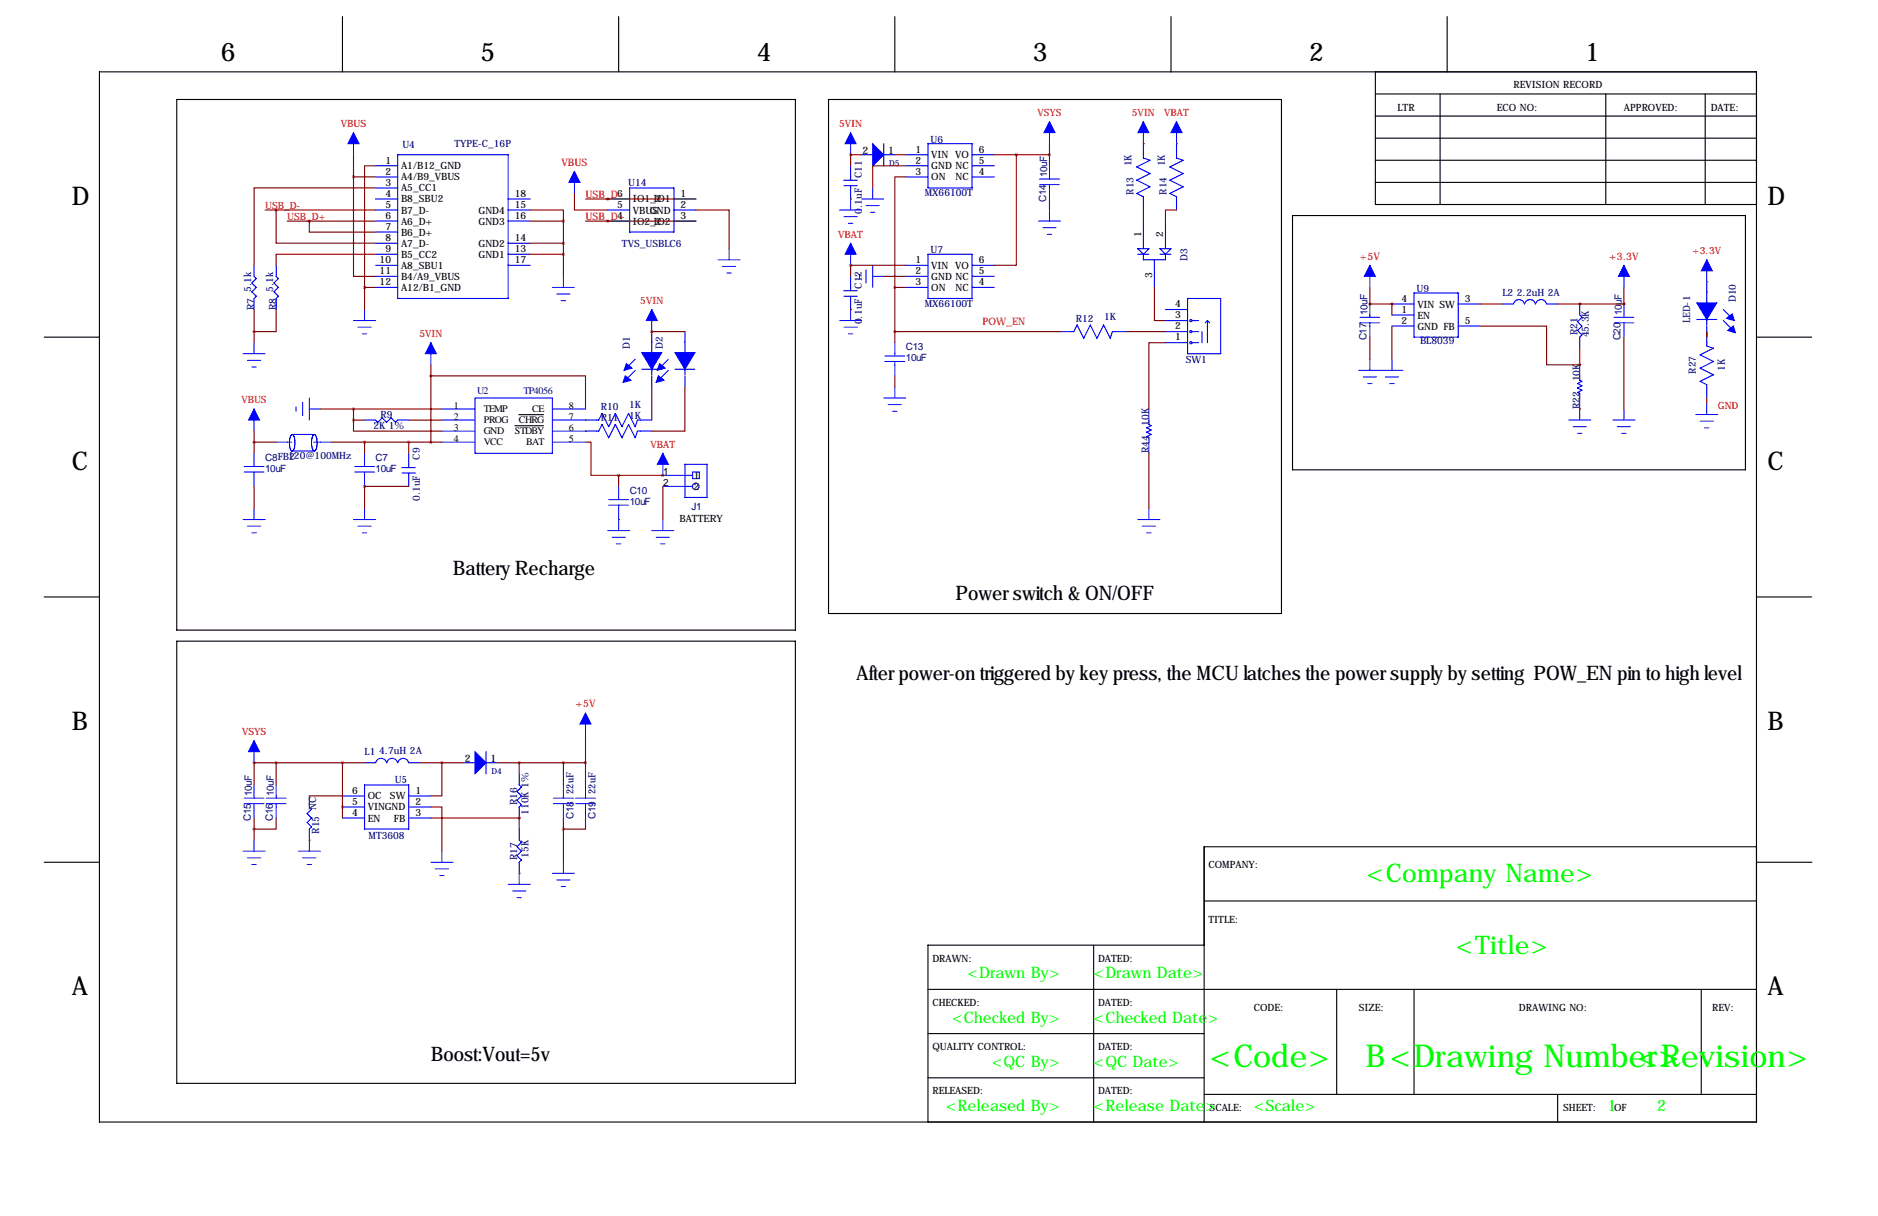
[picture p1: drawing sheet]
<svg xmlns="http://www.w3.org/2000/svg" width="432mm" height="279mm" viewBox="0 0 432 279" stroke-linecap="round" stroke-linejoin="round" font-family="sans-serif">
<g fill="none" stroke="#000" stroke-width=".25">
<path d="M22.9 16.5h381v241.3h-381zM78.7 3.8v12.7M142.2 3.8v12.7M205.7 3.8v12.7M269.2 3.8v12.7M316.2 16.5v30.5h87.7M332.7 3.8v12.7M40.6 22.9h142.3v121.9h-142.3zM190.5 22.9h104.1v118.1h-104.1zM316.2 21.6h87.7M316.2 26.7h87.7M316.2 36.8h87.7"/>
<path d="M316.2 31.8h87.7M331.1 21.6v25.4M369.2 21.6v25.4M392.1 21.6v25.4M297.2 49.5h104.1v58.4h-104.1zM316.2 41.9h87.7M10.2 77.5h12.7M403.9 77.5h12.7M118.4 97.8h6.6M119.3 95.3h5.7M10.2 137.2h12.7M403.9 137.2h12.7"/>
<path d="M40.6 147.3h142.3v101.6h-142.3zM10.2 198.1h12.7M403.9 194.6h-127v63.2M403.9 198.1h12.7M251.5 217.2v40.6M276.9 207h127M276.9 217.2h-63.5v40.6M213.4 227.3h190.5M213.4 237.5h63.5M307.3 227.3v24.2M325.1 227.3v24.2M391.2 227.3v24.2"/>
<path d="M213.4 247.6h63.5M276.9 251.5h127M358.1 251.5v6.3"/>
</g>
<g fill="none" stroke="#00f" stroke-width=".25">
<path d="M86.4 38.1h5M91.4 35.6h25.4v33h-25.4zM195.6 38.1v3.3M198.1 35.6h2.6M203.2 35.6h2.5M203.2 33v5.1M208.3 35.6h5.1M208.3 38.1h5.1M213.4 33h10.1v10.2h-10.1zM223.5 35.6h5.1M223.5 38.1h5.1M262.9 33v3.3l1.5 .5-3 1.6 3 1.5-3 1.5 3 1.5-3 1.5 1.5 .8v3.1"/>
<path d="M270.5 33v3.3l1.5 .5-3 1.6 3 1.5-3 1.5 3 1.5-3 1.5 1.5 .8v3.1M86.4 43.2h5M86.4 40.6h5M86.4 58.4h5M86.4 45.7h5M86.4 48.3h5M86.4 50.8h5M86.4 53.3h5M86.4 55.9h5M116.8 58.4h5.1M116.8 45.7h5.1M116.8 48.3h5.1"/>
<path d="M116.8 50.8h5.1M116.8 55.9h5.1M139.7 45.7h5.1M139.7 48.3h5.1M139.7 50.8h5.1M144.8 43.2h10.1v10.1h-10.1zM154.9 45.7h5.1M154.9 48.3h5.1M154.9 50.8h5.1M194 41.4h3.1M194.1 42.7h3M195.6 42.7v3"/>
<path d="M208.3 40.6h5.1M213.4 58.4h10.1v10.2h-10.1zM223.5 40.6h5.1M261.6 58.4h2.6M261.6 57.2h2.6l-1.3 1.2zM262.9 50.8v6.4M262.9 58.4v1.3h5.1v-1.3M265.4 59.7v6.3M266.7 58.4h2.5M266.7 57.2h2.5l-1.2 1.2zM268 50.8v6.4M58.4 61v2.5l.5 .5-1 1 1 1-1 1.1 1 1-.5 .5v2.5"/>
<path d="M63.5 61v2.5l.5 .5-1 1 1 1-1 1.1 1 1-.5 .5v2.5M86.4 61h5M86.4 63.5h5M86.4 66h5M116.8 61h5.1M149.9 76.2v9.9M157.5 76.2v9.9M194 66.8h3.1M194.1 68.1h3M195.6 63.5v3.3M195.6 68.1v3M208.3 61h5.1"/>
<path d="M208.3 63.5h5.1M208.3 66h5.1M223.5 61h5.1M223.5 63.5h5.1M223.5 66h5.1M243.8 76.2h3.1l.7-1.5 1.6 3 1.5-3 1.5 3 1.5-3 1.6 3 .5-1.5h3.3M268 76.2h5M268 73.7h5M268 78.7h5M268 71.1h5M273 68.6h7.7v12.7h-7.7zM274.1 76.2h1.5"/>
<path d="M274.1 73.7h1.5M274.1 78.7h1.5M276.4 76.2v2.5M277.6 73.7v5M277.6 73.7l.5 .5M277.6 73.7l-.5 .5M320 72.4h5.1M320 74.9h5.1M320 69.8h5.1M325.1 67.3h10.2v10.2h-10.2zM335.3 74.9h5.1M335.3 69.8h5.1"/>
<path d="M345.4 69.8h2.6a1.3 1.3 0 0 1 1.3-1 1.3 1.3 0 0 1 1.2 1 1.27 1.27 0 0 1 1.3-1 1.27 1.27 0 0 1 1.2 1.1M353.1 69.8a1.27 1.27 0 0 1 1.2-1 1.27 1.27 0 0 1 1.3 1.1l2.5-.1M363.2 69.8v2.6l.5 .5-1 1 1 1-1 1 1 1.1-.5 .5v2.5M390.1 73.4h4.6M392.4 64.8v9.9M392.4 74.9v4.6l1.6 .5-3.1 1.5 3.1 1.6-3.1 1.5 3.1 1.5-3.1 1.5 1.5 .8v3M396.2 71.1l2.6 2.6M396.2 73.7l2.6 2.5M83.8 96.5h2.6l.5 .5 1-1 1 1 1-1 1 1 .5-.5h2.6M134.6 96.5h3.1l.7-1.5 1.6 3 1.5-3 1.5 3 1.5-3 1.5 3 .6-1.5h3.3M134.6 99.1h3.1l.7-1.6 1.6 3.1 1.5-3.1 1.5 3.1 1.5-3.1 1.5 3.1 .6-1.5h3.3M146 82.5l-2.5 2.6"/>
<path d="M146 85.1l-2.5 2.5M147.6 84.8h4.5M149.9 86.4v2.5M153.7 82.5l-2.6 2.6M153.7 85.1l-2.6 2.5M155.2 84.8h4.6M157.5 86.4v2.5M264.2 96.5v1l.5 .3-1 .5 1 .5-1 .5 1 .5-1 .5 .5 .3v1M363.2 86.4v1l.5 .2-1 .5 1 .5-1 .6 1 .5-1 .5 .5 .2v1M92.4 107.4h3.1M92.5 108.7h3M94 104.1v3.3"/>
<path d="M94 108.7v3.1M157.5 106.7h5.1v7.6h-5.1zM157.5 111.8h1.8M157.5 109.2h1.8M83.8 175.3h2.6M86.4 175.3a1.27 1.27 0 0 1 1.2-1.1 1.27 1.27 0 0 1 1.3 1.1M88.9 175.3a1.27 1.27 0 0 1 1.3-1.1 1.27 1.27 0 0 1 1.2 1.1M91.5 175.3a1.27 1.27 0 0 1 1.2-1.1 1.27 1.27 0 0 1 1.3 1.1h2.5M106.7 175.3h2.5M111.8 175.3h2.5M111.8 172.7v5.1M119.4 177.8v2.5l.5 .5-1 1.1 1 1-1 1 1 1-.5 .5v2.6"/>
<path d="M71.1 182.9v2.5l.5 .5-1 1 1 1.1-1 1 1 1-.5 .5v2.5M78.7 182.9h5.1M78.7 185.4h5.1M78.7 188h5.1M83.8 180.3h10.2v10.2h-10.2zM94 182.9h5.1M94 185.4h5.1M94 188h5.1M119.4 190.5v2.5l.5 .5-1 1.1 1 1-1 1 1 1-.5 .5v2.6"/>
<circle cx="273.8" cy="78.7" r=".25"/>
<circle cx="273.8" cy="73.7" r=".25"/>
<circle cx="273.8" cy="76.2" r=".25"/>
<circle cx="160" cy="111.8" r=".76"/>
</g>
<g fill="#00f" stroke="#00f" stroke-width=".25">
<path d="M390.1 69.6h2.3v3.8z"/>
<path d="M392.4 69.6h2.3l-2.3 3.8z"/>
<path d="M397 73.2l1.3-1.1 .5 1.6z"/>
<path d="M397.3 75.9l1.2-1 .5 1.6z"/>
<path d="M149.9 81h2.2l-2.2 3.8z"/>
<path d="M147.6 81h2.3v3.8z"/>
<path d="M144 83.6l1.3 1-1.8 .5z"/>
<path d="M143.8 86.4l1.2 1-1.7 .5z"/>
<path d="M157.5 81h2.3l-2.3 3.8z"/>
<path d="M155.2 81h2.3v3.8z"/>
<path d="M151.6 83.6l1.3 1-1.8 .5z"/>
<path d="M151.4 86.4l1.3 1-1.8 .5z"/>
</g>
<g fill="none" stroke="#00f" stroke-width=".23">
<path d="M81.3 30.5v5.1M132.1 39.4v5M195.6 30.5v5.1M241.3 27.9v5.1M241.3 38.1v3M262.9 27.9v5.1M270.5 27.9v5.1M165.1 59.7h5.1M167.6 57.2v2.5M193 48.3h5.1M194.1 49.8h3M195.1 51.3h1"/>
<path d="M195.6 45.7v2.6M195.6 55.9v5.1M198.1 45.7h5.1M199.1 47.2h3.1M200.2 48.8h1M200.7 43.2v2.5M238.8 50.8h5M239 42.4h4.6M239 41.1h4.6M239.8 52.3h3M240.8 53.8h1M241.3 42.4v3.3"/>
<path d="M241.3 48.3v2.5M392.4 59.7v5.1M58.4 78.7v2.6M81.3 73.7h5.1M82.3 75.2h3M83.3 76.7h1M83.8 71.1v2.6M99.1 78.7v5.1M127 66h5.1M128 67.6h3.1M129 69.1h1M129.5 63.5v2.5"/>
<path d="M149.9 71.1v5.1M166.1 61.2h3.1M167.1 62.7h1M193 73.7h5.1M194.1 75.2h3M195.1 76.7h1M195.6 71.1v2.6M197.6 63v1M199.1 62v3M200.7 61v5M200.7 63.5h2.5M205.7 78.7v3.1"/>
<path d="M312.7 74.2h4.5M312.7 72.9h4.5M315 61v5M315 69.8v3.1M315 74.2v3.3M371.1 74.2h4.6M371.1 72.9h4.6M373.4 61v5M373.4 69.8v3.1M373.4 74.2v3.3M55.9 81.3h5.1M56.9 82.8h3"/>
<path d="M57.9 84.3h1M58.4 94v5.1M67.1 99.8h5M67.1 99.9a3.6 3.6 0 0 0-.1 3.6l5.4 .1a3.7 3.7 0 0 0 0-3.7l-.1-.1a2.62 2.62 0 0 0-.6 2.9l.5 .9M67.1 99.9a1.28 1.28 0 0 1 .7 1.5 2.96 2.96 0 0 1-.5 2.2M68.1 93.5v1M69.6 92.5v3M71.1 94h2.6M71.1 91.4v5.1M101.6 94h7.6M101.6 96.5h7.6M101.6 99.1h7.6"/>
<path d="M109.2 91.4h17.8v12.7h-17.8zM127 94h7.6M127 96.5h7.6M127 99.1h7.6M203.2 91.4h5.1M203.5 83.1h4.5M203.5 81.8h4.5M204.2 93h3.1M205.2 94.5h1M205.7 83.1v3.3M205.7 88.9v2.5M264.2 94v2.5"/>
<path d="M312.4 85.1h10.2M313.4 86.6h3.1M314.5 88.1h1M315 82.5v2.6M318.5 86.6h3.1M319.5 88.1h1M320 82.5v2.6M360.7 96.5h5.1M361.7 98h3M362.7 99.6h1M363.2 83.8v2.6M363.2 91.4v5.1"/>
<path d="M370.8 96.5h5.1M371.9 98h3M372.9 99.6h1M373.4 94v2.5M389.9 95.2h5.1M390.9 96.8h3.1M391.9 98.3h1M392.4 92.7v2.5M55.9 119.4h5.1M56.1 108.5h4.6M56.1 107.2h4.6M58.4 104.1v3.1"/>
<path d="M58.4 108.5v3.3M58.4 116.8v2.6M63.5 101.6h3.6M72.1 101.6h4.1M81.3 119.4h5.1M81.5 108.5h4.6M81.5 107.2h4.6M83.8 104.1v3.1M83.8 108.5v3.3M83.8 116.8v2.6M101.6 101.6h7.6M127 101.6h7.6"/>
<path d="M140 116.1h4.5M140 114.8h4.5M142.2 111.8v3M142.2 116.1v5.8M152.4 104.1v5.1h5.1M152.4 111.8h5.1M152.4 119.4v2.5M159.3 108.5h1.5v1.5h-1.5zM261.6 119.4h5.1M264.2 101.6v2.5M264.2 116.8v2.6M56.9 120.9h3"/>
<path d="M57.9 122.4h1M82.3 120.9h3M83.3 122.4h1M139.7 121.9h5.1M140.7 123.4h3.1M141.7 125h1M149.9 121.9h5M150.9 123.4h3M151.9 125h1M262.6 120.9h3.1M263.7 122.4h1M58.4 170.2v5.1"/>
<path d="M134.6 163.8v5.1M55.9 195.6h5.1M56.1 184.7h4.6M56.1 183.4h4.6M56.9 197.1h3M57.9 198.6h1M58.4 180.3v3.1M58.4 184.7v3.3M58.4 193v2.6M61.2 184.7h4.6M61.2 183.4h4.6M63.5 180.3v3.1"/>
<path d="M63.5 184.7v3.3M68.6 195.6h5.1M69.6 197.1h3M70.6 198.6h1M71.1 193v2.6M99.1 198.1h5M100.1 199.6h3M101.6 195.6v2.5M127.3 184.7h4.5M127.3 183.4h4.5M129.5 180.3v3.1M129.5 184.7v3.3"/>
<path d="M129.5 198.1v2.6M132.3 184.7h4.6M132.3 183.4h4.6M134.6 180.3v3.1M134.6 184.7v3.3M101.1 201.2h1M116.8 203.2h5.1M117.9 204.7h3M118.9 206.2h1M119.4 200.7v2.5M127 200.7h5.1M128 202.2h3.1"/>
<path d="M129 203.7h1"/>
</g>
<g fill="#00f" stroke="#00f" stroke-width=".23">
<path d="M109.2 172.7l2.6 2.6-2.6 2.5z"/>
<path d="M200.7 33l2.5 2.6-2.5 2.5z"/>
<path d="M392.4 59.7l1.3 2.5h-2.5z"/>
<path d="M58.4 94l1.3 2.5h-2.6z"/>
<path d="M152.4 104.1l1.3 2.6h-2.6z"/>
<path d="M149.9 71.1l1.2 2.6h-2.5z"/>
<path d="M99.1 78.7l1.2 2.6h-2.5z"/>
<path d="M195.6 30.5l1.2 2.5h-2.5z"/>
<path d="M195.6 55.9l1.2 2.5h-2.5z"/>
<path d="M241.3 27.9l1.3 2.6h-2.6z"/>
<path d="M262.9 27.9l1.3 2.6h-2.6z"/>
<path d="M270.5 27.9l1.3 2.6h-2.6z"/>
<path d="M58.4 170.2l1.3 2.5h-2.6z"/>
<path d="M134.6 163.8l1.3 2.6h-2.6z"/>
<path d="M81.3 30.5l1.2 2.5h-2.5z"/>
<path d="M315 61l1.2 2.5h-2.5z"/>
<path d="M373.4 61l1.2 2.5h-2.5z"/>
<path d="M132.1 39.4l1.2 2.5h-2.5z"/>
</g>
<g fill="none" stroke="#800000" stroke-width=".25">
<path d="M81.3 35.6v5M86.4 38.1h-2.6v27.9M195.6 35.6h.1M195.6 35.6h2.5M195.6 35.6v2.5M205.7 35.6h2.6M208.3 38.1h-7.6v5.1M228.6 35.6h12.7M233.7 35.6v25.4h-5.1M241.3 33v5.1M262.9 33h.1M270.5 33h.1"/>
<path d="M61 48.3h25.4M63.5 48.3v7.6h22.9M66 50.8h20.4M71.1 50.8v2.5h15.3M81.3 40.6v22.9h5.1M81.3 40.6h5.1M86.4 58.4h-22.9v2.6M86.4 43.2h-28v17.8M121.9 48.3h7.6v2.5M121.9 50.8h7.6M121.9 55.9h7.6M121.9 58.4h7.6"/>
<path d="M129.5 50.8v12.7M132.1 44.4v3.9h7.6M134.6 50.8h25.4M134.6 45.7h25.4M139.7 45.7h.1M139.7 50.8h.1M160 48.3h7.6v8.9M195.6 45.7h.1M208.3 40.6h-2.6v25.4M241.3 45.7v2.6M262.9 48.3v2.5M270.5 48.3h-2.5v2.5"/>
<path d="M58.4 71.1v7.6M63.5 71.1v5.1h-5.1M83.8 66v5.1M83.8 66h2.6M149.9 76.2h.1M149.9 76.2h7.6M195.6 61h.1M195.6 71.1h.1M195.6 61v2.5M195.6 61h12.7M203.2 63.5h5.1M205.7 76.2h38.1"/>
<path d="M205.7 66h2.6M205.7 66v12.7M259.1 76.2h8.9M265.4 66v7.7h2.6M268 78.7h-3.8v15.3M315 69.8h.1M315 69.8h5M315 66v3.8M315 77.5v5M320 69.8h.1M320 69.8v2.6M320 74.9v7.6"/>
<path d="M340.4 74.9h15.2v8.9h7.6M340.4 69.8h5M358.1 69.8h15.3M363.2 69.8h.1M373.4 69.8h.1M373.4 66v3.8M373.4 77.5v16.5M392.4 64.8h.1M392.4 76.2v1.3M58.4 99.1v5M73.7 94h27.9M81.3 96.5v2.6h20.3"/>
<path d="M81.3 96.5h2.5M81.3 94v2.5M94 96.5h7.6M99.1 86.4h35.5v7.6M99.1 83.8v17.8M134.6 96.5h.1M134.6 99.1h.1M149.9 88.9v7.6M157.5 88.9v10.2h-7.6M205.7 86.4v2.5M363.2 94h.1M363.2 83.8h.1"/>
<path d="M363.2 80v3.8M392.4 91.4v1.3M58.4 101.6h5.1M58.4 111.8v5M76.2 101.6h25.4M83.8 111.8h.1M83.8 101.6v2.5M83.8 111.8v5M83.8 111.8h10.2M94 101.6v2.5M134.6 101.6h1.3v7.6h6.3M142.2 119.4h.1"/>
<path d="M142.2 109.2v2.6M142.2 109.2h10.2M152.4 109.2h.1M152.4 111.8v7.6M264.2 104.1v12.7M58.4 175.3h.1M58.4 175.3v5M58.4 175.3h25.4M63.5 175.3v5M78.7 175.3v12.7M96.5 175.3h10.2M101.6 175.3v7.6h-2.5"/>
<path d="M114.3 175.3h20.3M119.4 175.3v2.5M129.5 175.3v5M134.6 168.9v11.4M58.4 188v5M63.5 188v2.5h-5.1M71.1 193h.1M71.1 182.9h7.6M78.7 185.4h.1M99.1 185.4h2.5v10.2M99.1 188h20.3M119.4 188h.1"/>
<path d="M119.4 188v2.5M129.5 188v10.1M134.6 188v2.5h-5.1M119.4 200.7h.1"/>
</g>
<path d="M99 101.6a.05 .05 0 0 0 .1 0 .05 .05 0 0 0-.1 0zM142.2 109.2a.05 .05 0 0 0 .1 0 .05 .05 0 0 0-.1 0zM149.8 76.2a.05 .05 0 0 0 .1 0 .05 .05 0 0 0-.1 0zM99 86.4a.05 .05 0 0 0 .1 0 .05 .05 0 0 0-.1 0zM205.7 66a.05 .05 0 0 0 .1 0 .05 .05 0 0 0-.1 0zM205.7 76.2a.05 .05 0 0 0 .1 0 .05 .05 0 0 0-.1 0zM129.5 175.3a.05 .05 0 0 0 .1 0 .05 .05 0 0 0-.1 0zM129.5 190.5a.05 .05 0 0 0 .1 0 .05 .05 0 0 0-.1 0zM129.5 55.9a.05 .05 0 0 0 .1 0 .05 .05 0 0 0-.1 0zM129.5 50.8a.05 .05 0 0 0 .1 0 .05 .05 0 0 0-.1 0zM129.5 58.4a.05 .05 0 0 0 .1 0 .05 .05 0 0 0-.1 0zM78.7 175.3a.05 .05 0 0 0 .1 0 .05 .05 0 0 0-.1 0zM78.7 185.4a.05 .05 0 0 0 .1 0 .05 .05 0 0 0-.1 0zM314.9 69.9a.05 .05 0 0 0 .1 0 .05 .05 0 0 0-.1 0zM320 69.9a.05 .05 0 0 0 .1 0 .05 .05 0 0 0-.1 0z" fill="#800000" stroke="#800000" stroke-width=".63"/>
<g font-size="7.3" fill="#0f0">
<text x="278.2" y="245.1">&lt;Code&gt;</text>
<text x="313.9" y="245.1">B&lt;Drawing Number&gt;</text>
<text x="376.5" y="245.1">&lt;Revision&gt;</text>
</g>
<g font-size="5.9">
<text x="50.8" y="14">6</text>
<text x="110.5" y="14">5</text>
<text x="174" y="14">4</text>
<text x="237.5" y="14">3</text>
<text x="301" y="14">2</text>
<text x="364.5" y="14">1</text>
<text x="16.5" y="47">D</text>
<text x="406.4" y="47">D</text>
<text x="16.5" y="107.9">C</text>
<text x="406.4" y="107.9">C</text>
<text x="16.5" y="167.6">B</text>
<text x="406.4" y="167.6">B</text>
<text x="16.5" y="228.6">A</text>
<text x="406.4" y="228.6">A</text>
</g>
<g font-size="5.9" fill="#0f0">
<text x="314.2" y="202.7">&lt;Company Name&gt;</text>
<text x="334.7" y="219.2">&lt;Title&gt;</text>
</g>
<g font-size="4.6">
<text x="104.1" y="132.1">Battery Recharge</text>
<text x="219.7" y="137.9">Power switch &amp; ON/OFF</text>
<text x="196.8" y="156.2">After power-on triggered by key press, the MCU latches the power supply by setting POW_EN pin to high level</text>
<text x="99.1" y="243.8">Boost:Vout=5v</text>
</g>
<g font-size="3.6" fill="#0f0">
<text x="222.4" y="224.8">&lt;Drawn By&gt;</text>
<text x="251.5" y="224.8">&lt;Drawn Date&gt;</text>
<text x="218.9" y="235">&lt;Checked By&gt;</text>
<text x="251.5" y="235">&lt;Checked Date&gt;</text>
<text x="228" y="245.1">&lt;QC By&gt;</text>
<text x="251.5" y="245.1">&lt;QC Date&gt;</text>
<text x="217.4" y="255.3">&lt;Released By&gt;</text>
<text x="251.5" y="255.3">&lt;Release Date&gt;</text>
<text x="288.3" y="255.3">&lt;Scale&gt;</text>
<text x="369.6" y="255.3">1</text>
<text x="381" y="255.3">2</text>
</g>
<g font-size="2.4">
<text x="198.3" y="35.3">2</text>
<text x="204.2" y="35.3">1</text>
<text x="106.8" y="175">2</text>
<text x="112.8" y="175">1</text>
</g>
<g font-size="2.4" fill="#f00">
<text x="129.1" y="38.1">VBUS</text>
<text x="134.6" y="45.5">USB_D-</text>
<text x="134.6" y="50.5">USB_D+</text>
<text x="312.7" y="59.7">+5V</text>
<text x="370" y="59.7">+3.3V</text>
<text x="225.9" y="74.7">POW_EN</text>
<text x="132.3" y="162.6">+5V</text>
</g>
<g font-size="2.3">
<text x="348" y="20.3">REVISION RECORD</text>
<text x="321.3" y="25.4">LTR</text>
<text x="344.2" y="25.4">ECO NO:</text>
<text x="373.4" y="25.4">APPROVED:</text>
<text x="393.3" y="25.4">DATE:</text>
<text x="210.5" y="35.1">1</text>
<text x="225" y="35.1">6</text>
<text x="88.6" y="37.6">1</text>
<text x="88.6" y="40.1">2</text>
<text x="92.2" y="38.9">A1/B12_GND</text>
<text x="92.2" y="41.4">A4/B9_VBUS</text>
<text x="210.5" y="37.6">2</text>
<text x="210.5" y="40.1">3</text>
<text x="214.1" y="36.4">VIN VO</text>
<text x="214.1" y="38.9">GND NC</text>
<text x="214.1" y="41.4">ON</text>
<text x="219.7" y="41.4">NC</text>
<text x="225" y="40.1">4</text>
<text x="225" y="37.6">5</text>
<text x="88.6" y="42.7">3</text>
<text x="88.6" y="45.2">4</text>
<text x="88.6" y="47.8">5</text>
<text x="92.2" y="44">A5_CC1</text>
<text x="92.2" y="46.5">B8_SBU2</text>
<text x="118.4" y="47.8">15</text>
<text x="118.4" y="45.2">18</text>
<text x="141.9" y="47.8">5</text>
<text x="141.9" y="45.2">6</text>
<text x="145.5" y="46.5">IO1_2</text>
<text x="150.2" y="46.5">IO1</text>
<text x="156.5" y="45.2">1</text>
<text x="156.5" y="47.8">2</text>
<text x="88.6" y="50.3">6</text>
<text x="88.6" y="52.8">7</text>
<text x="92.2" y="49.1">B7_D-</text>
<text x="92.2" y="51.6">A6_D+</text>
<text x="110" y="51.6">GND3</text>
<text x="110" y="49.1">GND4</text>
<text x="118.4" y="50.3">16</text>
<text x="141.9" y="50.3">4</text>
<text x="145.5" y="51.6">IO2_2</text>
<text x="145.5" y="49.1">VBUS</text>
<text x="149.4" y="49.1">GND</text>
<text x="150.2" y="51.6">IO2</text>
<text x="156.5" y="50.3">3</text>
<text x="88.6" y="55.4">8</text>
<text x="88.6" y="57.9">9</text>
<text x="92.2" y="54.1">B6_D+</text>
<text x="92.2" y="56.7">A7_D-</text>
<text x="92.2" y="59.2">B5_CC2</text>
<text x="110" y="59.2">GND1</text>
<text x="110" y="56.7">GND2</text>
<text x="118.4" y="57.9">13</text>
<text x="118.4" y="55.4">14</text>
<text x="262.4" y="54.4" transform="rotate(-90 262.4 54.4)">1</text>
<text x="267.5" y="54.4" transform="rotate(-90 267.5 54.4)">2</text>
<text x="87.3" y="60.5">10</text>
<text x="87.3" y="63">11</text>
<text x="87.3" y="65.5">12</text>
<text x="92.2" y="61.8">A8_SBU1</text>
<text x="92.2" y="64.3">B4/A9_VBUS</text>
<text x="118.4" y="60.5">17</text>
<text x="210.5" y="60.5">1</text>
<text x="210.5" y="63">2</text>
<text x="210.5" y="65.5">3</text>
<text x="214.1" y="61.8">VIN VO</text>
<text x="214.1" y="64.3">GND NC</text>
<text x="225" y="65.5">4</text>
<text x="225" y="63">5</text>
<text x="225" y="60.5">6</text>
<text x="264.9" y="63.8" transform="rotate(-90 264.9 63.8)">3</text>
<text x="92.2" y="66.8">A12/B1_GND</text>
<text x="214.1" y="66.8">ON</text>
<text x="219.7" y="66.8">NC</text>
<text x="270.2" y="70.6">4</text>
<text x="322.3" y="71.9">1</text>
<text x="322.3" y="69.3">4</text>
<text x="325.9" y="70.7">VIN SW</text>
<text x="336.8" y="69.3">3</text>
<text x="270.2" y="75.7">2</text>
<text x="270.2" y="73.2">3</text>
<text x="322.3" y="74.4">2</text>
<text x="325.9" y="73.2">EN</text>
<text x="325.9" y="75.7">GND FB</text>
<text x="336.8" y="74.4">5</text>
<text x="270.2" y="78.2">1</text>
<text x="104.4" y="94">1</text>
<text x="111.3" y="94.7">TEMP</text>
<text x="122.3" y="94.7">CE</text>
<text x="130.8" y="94">8</text>
<text x="104.4" y="96.5">2</text>
<text x="104.4" y="99.1">3</text>
<text x="104.4" y="101.6">4</text>
<text x="111.3" y="97.3">PROG</text>
<text x="111.3" y="99.8">GND</text>
<text x="118.4" y="99.8">STDBY</text>
<text x="119.3" y="97.3">CHRG</text>
<text x="130.8" y="101.6">5</text>
<text x="130.8" y="99.1">6</text>
<text x="130.8" y="96.5">7</text>
<text x="111.3" y="102.3">VCC</text>
<text x="121" y="102.3">BAT</text>
<text x="152.5" y="109.2">1</text>
<text x="152.5" y="111.8">2</text>
<text x="159.5" y="110">1</text>
<text x="159.5" y="112.6">2</text>
<text x="156.2" y="119.9">BATTERY</text>
<text x="81" y="184.9">5</text>
<text x="81" y="182.4">6</text>
<text x="84.6" y="183.7">OC</text>
<text x="89.7" y="183.7">SW</text>
<text x="95.5" y="182.4">1</text>
<text x="95.5" y="184.9">2</text>
<text x="81" y="187.5">4</text>
<text x="84.6" y="188.8">EN</text>
<text x="84.6" y="186.2">VINGND</text>
<text x="90.6" y="188.8">FB</text>
<text x="95.5" y="187.5">3</text>
<text x="277.9" y="199.4">COMPANY:</text>
<text x="277.9" y="212.1">TITLE:</text>
<text x="214.4" y="221">DRAWN:</text>
<text x="252.5" y="221">DATED:</text>
<text x="214.4" y="231.1">CHECKED:</text>
<text x="252.5" y="231.1">DATED:</text>
<text x="288.3" y="232.4">CODE:</text>
<text x="312.4" y="232.4">SIZE:</text>
<text x="349.2" y="232.4">DRAWING NO:</text>
<text x="393.7" y="232.4">REV:</text>
<text x="214.4" y="241.3">QUALITY CONTROL:</text>
<text x="252.5" y="241.3">DATED:</text>
<text x="214.4" y="251.5">RELEASED:</text>
<text x="252.5" y="251.5">DATED:</text>
<text x="278.1" y="255.3">SCALE:</text>
<text x="359.4" y="255.3">SHEET:</text>
<text x="371.1" y="255.3">OF</text>
</g>
<g font-size="2.3" fill="#f00">
<text x="78.4" y="29.2">VBUS</text>
<text x="192.9" y="29.2">5VIN</text>
<text x="238.5" y="26.7">VSYS</text>
<text x="260.3" y="26.7">5VIN</text>
<text x="267.7" y="26.7">VBAT</text>
<text x="61" y="48">USB_D-</text>
<text x="66" y="50.5">USB_D+</text>
<text x="192.7" y="54.6">VBAT</text>
<text x="389.1" y="58.4">+3.3V</text>
<text x="147.2" y="69.8">5VIN</text>
<text x="96.4" y="77.5">5VIN</text>
<text x="55.5" y="92.7">VBUS</text>
<text x="395" y="94">GND</text>
<text x="149.6" y="102.9">VBAT</text>
<text x="55.7" y="168.9">VSYS</text>
</g>
<g font-size="2.3" fill="#000080">
<text x="92.5" y="34">U4</text>
<text x="104.5" y="33.9">TYPE-C_16P</text>
<text x="213.9" y="32.8">U6</text>
<text x="198.1" y="40.9" transform="rotate(-90 198.1 40.9)">C11</text>
<text x="240.8" y="40.6" transform="rotate(-90 240.8 40.6)">10uF</text>
<text x="260.2" y="38.2" transform="rotate(-90 260.2 38.2)">1K</text>
<text x="267.8" y="38.2" transform="rotate(-90 267.8 38.2)">1K</text>
<text x="144.4" y="42.7">U14</text>
<text x="212.7" y="45">MX66100T</text>
<text x="240.5" y="46.5" transform="rotate(-90 240.5 46.5)">C14</text>
<text x="260.6" y="44.7" transform="rotate(-90 260.6 44.7)">R13</text>
<text x="268.2" y="44.7" transform="rotate(-90 268.2 44.7)">R14</text>
<text x="198.1" y="49.1" transform="rotate(-90 198.1 49.1)">0.1uF</text>
<text x="143" y="56.7">TVS_USBLC6</text>
<text x="213.9" y="58.2">U7</text>
<text x="273" y="59.9" transform="rotate(-90 273 59.9)">D3</text>
<text x="57.7" y="67.1" transform="rotate(-90 57.7 67.1)">5.1k</text>
<text x="58.4" y="71.2" transform="rotate(-90 58.4 71.2)">R7</text>
<text x="62.8" y="67.1" transform="rotate(-90 62.8 67.1)">5.1k</text>
<text x="63.5" y="71.2" transform="rotate(-90 63.5 71.2)">R8</text>
<text x="198.1" y="66.3" transform="rotate(-90 198.1 66.3)">C12</text>
<text x="212.7" y="70.4">MX66100T</text>
<text x="325.7" y="67.1">U9</text>
<text x="345.5" y="68.1">L2</text>
<text x="348.8" y="67.9">2.2uH 2A</text>
<text x="399.1" y="69.4" transform="rotate(-90 399.1 69.4)">D10</text>
<text x="198.1" y="74.5" transform="rotate(-90 198.1 74.5)">0.1uF</text>
<text x="247.4" y="73.9">R12</text>
<text x="253.9" y="73.5">1K</text>
<text x="314.5" y="72.4" transform="rotate(-90 314.5 72.4)">10uF</text>
<text x="362.7" y="77" transform="rotate(-90 362.7 77)">R21</text>
<text x="365.3" y="77.5" transform="rotate(-90 365.3 77.5)">45.3K</text>
<text x="372.9" y="72.4" transform="rotate(-90 372.9 72.4)">10uF</text>
<text x="388.6" y="74.3" transform="rotate(-90 388.6 74.3)">LED-1</text>
<text x="144.8" y="80.2" transform="rotate(-90 144.8 80.2)">D1</text>
<text x="152.4" y="80.2" transform="rotate(-90 152.4 80.2)">D2</text>
<text x="208.3" y="80.5">C13</text>
<text x="208.3" y="83.1">10uF</text>
<text x="272.6" y="83.4">SW1</text>
<text x="314.2" y="78.2" transform="rotate(-90 314.2 78.2)">C17</text>
<text x="326.5" y="79.1">BL8039</text>
<text x="372.6" y="78.2" transform="rotate(-90 372.6 78.2)">C20</text>
<text x="363.2" y="87.6" transform="rotate(-90 363.2 87.6)">10K</text>
<text x="389.9" y="85.9" transform="rotate(-90 389.9 85.9)">R27</text>
<text x="396.6" y="85.2" transform="rotate(-90 396.6 85.2)">1K</text>
<text x="109.7" y="90.4">U2</text>
<text x="120.4" y="90.4">TP4056</text>
<text x="138.2" y="94.2">R10</text>
<text x="144.7" y="93.8">1K</text>
<text x="363.2" y="94" transform="rotate(-90 363.2 94)">R22</text>
<text x="85.9" y="98.6">2K 1%</text>
<text x="87.5" y="96">R9</text>
<text x="138.2" y="96.8">R11</text>
<text x="144.7" y="96.4">1K</text>
<text x="264.2" y="97.8" transform="rotate(-90 264.2 97.8)">10K</text>
<text x="61" y="105.9">C8FB2</text>
<text x="66.3" y="105.4">120@100MHz</text>
<text x="86.4" y="105.9">C7</text>
<text x="96.5" y="105.6" transform="rotate(-90 96.5 105.6)">C9</text>
<text x="264.2" y="104.1" transform="rotate(-90 264.2 104.1)">R44</text>
<text x="61" y="108.5">10uF</text>
<text x="86.4" y="108.5">10uF</text>
<text x="144.8" y="113.5">C10</text>
<text x="96.5" y="115.2" transform="rotate(-90 96.5 115.2)">0.1uF</text>
<text x="144.8" y="116.1">10uF</text>
<text x="159" y="117.1">J1</text>
<text x="83.8" y="173.5">L1</text>
<text x="87.1" y="173.3">4.7uH 2A</text>
<text x="90.8" y="179.8">U5</text>
<text x="57.9" y="182.9" transform="rotate(-90 57.9 182.9)">10uF</text>
<text x="63" y="182.9" transform="rotate(-90 63 182.9)">10uF</text>
<text x="118.9" y="184.9" transform="rotate(-90 118.9 184.9)">R16</text>
<text x="131.8" y="182.4" transform="rotate(-90 131.8 182.4)">22uF</text>
<text x="136.9" y="182.4" transform="rotate(-90 136.9 182.4)">22uF</text>
<text x="57.7" y="188.7" transform="rotate(-90 57.7 188.7)">C15</text>
<text x="62.7" y="188.7" transform="rotate(-90 62.7 188.7)">C16</text>
<text x="72.7" y="186.2" transform="rotate(-90 72.7 186.2)">NC</text>
<text x="73.4" y="191.5" transform="rotate(-90 73.4 191.5)">R15</text>
<text x="121.5" y="187.2" transform="rotate(-90 121.5 187.2)">110K 1%</text>
<text x="131.8" y="188.2" transform="rotate(-90 131.8 188.2)">C18</text>
<text x="136.9" y="188.2" transform="rotate(-90 136.9 188.2)">C19</text>
<text x="84.7" y="192.9">MT3608</text>
<text x="118.9" y="197.6" transform="rotate(-90 118.9 197.6)">R17</text>
<text x="121.5" y="197.1" transform="rotate(-90 121.5 197.1)">15K</text>
</g>
<g font-size="1.9" fill="#000080">
<text x="204.5" y="38.1">D5</text>
<text x="113" y="177.8">D4</text>
</g>
</svg>
